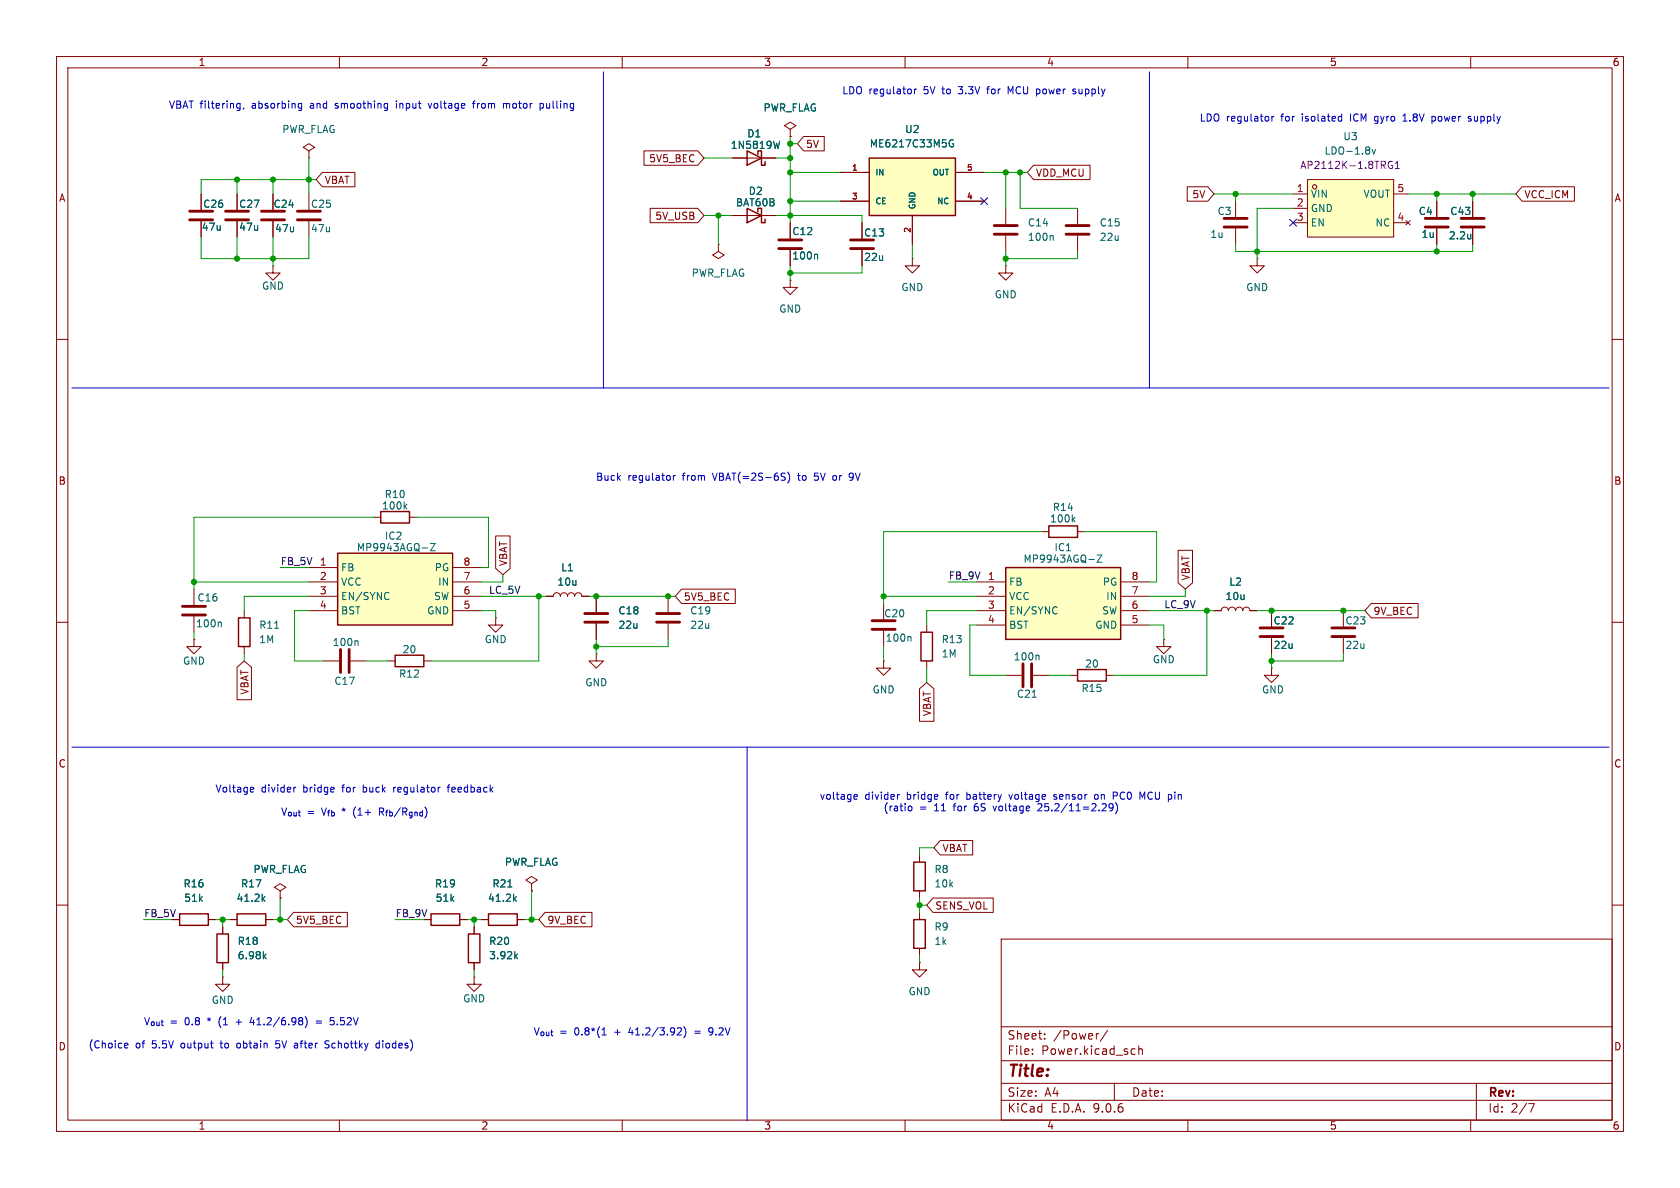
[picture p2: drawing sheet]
<svg xmlns="http://www.w3.org/2000/svg" width="297mm" height="210mm" viewBox="0 0 297 210" stroke-linecap="round" stroke-linejoin="round" font-family="sans-serif">
<g fill="none" stroke="#840000" stroke-width=".18">
<path d="M10 10h277v190h-277zM12 12h273v186h-273zM60 10v2M110 10v2M160 10v2M210 10v2M260 10v2M41.9 34.3v2.8M41.9 39.1v2.8M54.6 26.7l1-.7-1-.6-1 .6 1 .7v1.2M54.6 27.9h.1M129.5 38.1h7.7"/>
<path d="M260.3 35.6v2.8M127 43.2v1.3l1 .6-1 .6-1-.6 1-.6M127 43.2h.1M260.3 40.4v2.8M10 60h2M285 60h2M10 110h2M57.1 116.8h2.8M62 116.8h2.8M96.5 105.4h1.3a.64 .64 0 0 1 .6-.6 .64 .64 0 0 1 .7 .6 .64 .64 0 0 1 .6-.6 .64 .64 0 0 1 .6 .6 .64 .64 0 0 1 .7-.6 .64 .64 0 0 1 .6 .6 .64 .64 0 0 1 .6-.6 .64 .64 0 0 1 .7 .6h1.2M163.8 110.5v1.3M163.8 116.8v1.3"/>
<path d="M177.8 119.4h2.8M182.6 119.4h2.8M189.2 119.4h1.3M195.6 119.4h1.2M214.6 108h1.3a.64 .64 0 0 1 .6-.7 .64 .64 0 0 1 .7 .7 .64 .64 0 0 1 .6-.7 .64 .64 0 0 1 .6 .7 .64 .64 0 0 1 .7-.7 .64 .64 0 0 1 .6 .7 .64 .64 0 0 1 .6-.7 .64 .64 0 0 1 .7 .7h1.2M224.8 108v2.7M224.8 112.8v2.8M237.5 108v2.7M237.5 112.8v2.8M285 110h2M162.6 151.1v1.3M162.6 157.5v1.3"/>
<path d="M10 160h2M177 166h108v32h-108zM285 160h2M60 198v2M110 198v2M160 198v2M177 194.5h108M177 191.5h108M177 187.5h108M177 181.5h108M182.5 186.3v.1M182.5 185.5v.1"/>
<path d="M184.7 183.6v.1M184.7 182.8v.1M194.2 182.7l-.2 .1M195.8 182.1l-1.3 2M197 191.5v3M200.2 185.4l.5 .1M200.7 186.3l-.5 .1M201.3 185.5l.2-.1 .4 .1 .1 .9M201.3 184.9v1.5M210 198v2M260 198v2M261 191.5v6.5"/>
<path d="M270.2 195.1h1l-.6 1.5"/>
</g>
<path d="M39.9 37.3h4M39.9 38.9h4M258.3 38.6h4.1M258.3 40.1h4.1M60.2 114.8v4.1M61.7 114.8v4.1M180.8 117.3v4.1M182.4 117.3v4.1M222.8 111h4M222.8 112.5h4M235.5 111h4M235.5 112.5h4" fill="none" stroke="#840000" stroke-width=".51"/>
<path d="M132.1 36.8l2.5 1.3-2.5 1.3zM134 37.5v-.7h.6v2.6h.7v-.7M162.8 111.8h2v5h-2zM190.5 118.4h5.1v2h-5.1zM161.5 152.4h2.1v5.1h-2.1z" fill="none" stroke="#840000" stroke-width=".25"/>
<path d="M260 41.4v.8M260 42.1v.1M63.1 113.3l.2 .2v.6M183.5 115.8l.2 .2v.7M182.5 123.3h.7" fill="none" stroke="#006464" stroke-width=".18"/>
<path d="M231.1 31.8h15.3v10.1h-15.3z" fill="#ffffc2"/>
<g fill="none" stroke="#840000" stroke-width=".18">
<path d="M218.4 35.6v2.8M228.6 34.3h2.5M228.6 36.8h2.5M228.6 39.4h2.5M231.1 31.8h15.3v10.1h-15.3zM246.4 34.3h2.5M246.4 39.4h2.5M248.5 39l.8 .8M249.3 39l-.8 .8M218.4 40.4v2.8M66 91.4h1.3M72.4 91.4h1.3"/>
<circle cx="232.4" cy="33" r=".38"/>
</g>
<path d="M242.6 26.4l.3 .8 .3-.8M71.6 89.5l.3 .5M71.9 89.1l-.4 .5" fill="none" stroke="#006464" stroke-width=".18"/>
<path d="M246.1 28.6a.59 .59 0 0 0-.7 .6 .59 .59 0 0 0 .7 .5l.1-.5h-.2M246.7 29.8h.7M246.7 28.9l.3-.4v1.3" fill="none" stroke="#840084" stroke-width=".18"/>
<path d="M216.4 38.6h4.1M216.4 40.1h4.1" fill="none" stroke="#840000" stroke-width=".51"/>
<path d="M67.3 90.4h5.1v2.1h-5.1z" fill="none" stroke="#840000" stroke-width=".25"/>
<path d="M59.7 97.8h20.3v12.7h-20.3z" fill="#ffffc2"/>
<path d="M132.1 26.7l2.5 1.2-2.5 1.3zM134 27.3v-.6h.6v2.5h.7v-.6M59.7 97.8h20.3v12.7h-20.3zM42.2 109.2h2v5.1h-2zM38.4 165.1h2v5.1h-2zM82.8 165.1h2v5.1h-2zM86.4 161.5h5v2.1h-5zM161.5 162.6h2.1v5h-2.1z" fill="none" stroke="#840000" stroke-width=".25"/>
<g fill="none" stroke="#840000" stroke-width=".18">
<path d="M35.6 34.3v2.8M35.6 39.1v2.8M48.3 34.3v2.8M48.3 39.1v2.8M54.6 34.3v2.8M54.6 39.1v2.8M129.5 27.9h7.7M139.7 22.9l1-.7-1-.6-1 .6 1 .7v1.2M139.7 24.1h.1M139.7 39.4v2.8M152.4 39.4v2.8M177.8 36.8v2.8"/>
<path d="M190.5 36.8v2.8M254 35.6v2.8M48.3 47v1.3h1.2l-1.2 1.2-1.3-1.2h1.3M48.3 47h.1M139.7 49.5v1.3h1.3l-1.3 1.3-1.3-1.3h1.3M139.7 49.5h.1M139.7 44.2v2.8M152.4 44.2v2.8M161.3 45.7v1.3h1.3l-1.3 1.3-1.3-1.3h1.3M161.3 45.7h.1M177.8 41.7v2.8M190.5 41.7v2.8"/>
<path d="M222.2 45.7v1.3h1.3l-1.3 1.3-1.2-1.3h1.2M222.2 45.7h.1M254 40.4v2.8M34.3 104.1v2.8M34.3 109v2.8M43.2 108v1.2M43.2 114.3v1.3M54.6 100.3h5.1M54.6 102.9h5.1M54.6 105.4h5.1M54.6 108h5.1M80 100.3h5.1"/>
<path d="M80 102.9h5.1M80 105.4h5.1M80 108h5.1M87.6 109.2v1.3h1.3l-1.3 1.3-1.2-1.3h1.2M87.6 109.2h.1M105.4 115.6v1.2h1.3l-1.3 1.3-1.3-1.3h1.3M105.4 115.6h.1M156.2 116.8v1.3h1.3l-1.3 1.3-1.3-1.3h1.3M156.2 116.8h.1M156.2 106.7v2.8M156.2 111.5v2.8M224.8 118.1v1.3h1.3l-1.3 1.3-1.3-1.3h1.3"/>
<path d="M224.8 118.1h.1M94 156.2l1-.6-1-.7-1 .7 1 .6v1.3M94 157.5h.1M39.4 172.7v1.3h1.2l-1.2 1.3-1.3-1.3h1.3M39.4 172.7h.1M39.4 163.8v1.3M39.4 170.2v1.3M83.8 172.7v1.3h1.3l-1.3 1.3-1.3-1.3h1.3M83.8 172.7h.1M83.8 163.8v1.3M83.8 170.2v1.3M85.1 162.6h1.3"/>
<path d="M91.4 162.6h1.3M162.6 170.2v1.3h1.2l-1.2 1.2-1.3-1.2h1.3M162.6 170.2h.1M162.6 161.3v1.3M162.6 167.6v1.3"/>
</g>
<g fill="none" stroke="#006464" stroke-width=".18">
<path d="M137.8 25l-.3 1.2M144.4 44.9l.1 .2v.7M186 41.6l.2 .2v.7M76.1 96.1h.8l-.8 1.3h.8M38.9 110l.2 .2v.6M48.6 111.1h.7M68.5 104.7l.3 .1M68.8 105.9l-.3 .1M160.9 112.5l.2 .2v.7M89.8 156.8h.7M90.9 158.8l.4 .5M91.3 158.5l-.5 .5"/>
<path d="M46.7 169l.3 .5M47 168.6l-.4 .5M91.1 169l.4 .5M91.5 168.6l-.5 .5"/>
</g>
<g fill="none" stroke="#840000" stroke-width=".51">
<path d="M33.5 37.3h4.1M33.5 38.9h4.1M46.2 37.3h4.1M46.2 38.9h4.1M52.6 37.3h4M52.6 38.9h4M175.8 39.9h4M188.5 39.9h4M252 38.6h4M137.7 42.4h4M137.7 43.9h4M150.4 42.4h4"/>
<path d="M150.4 43.9h4M175.8 41.4h4M188.5 41.4h4M252 40.1h4M32.3 108.7h4M32.3 107.2h4M154.2 111.3h4M154.2 109.7h4"/>
</g>
<path d="M153.7 27.9h15.2v10.2h-15.2z" fill="#ffffc2"/>
<path d="M153.7 27.9h15.2v10.2h-15.2z" fill="none" stroke="#840000" stroke-width=".25"/>
<path d="M148.6 35.6h5.1M148.6 30.5h5.1M161.3 38.1v5.1M168.9 35.6h5.1M168.9 30.5h5.1M105.4 105.4v2.8M105.4 110.2v2.8" fill="none" stroke="#840000" stroke-width=".18"/>
<path d="M167.8 25.4l.1 .4 .3 .2 .4-.1v-.5h-.3M168.5 24.8h-.5l-.2 .5" fill="none" stroke="#006464" stroke-width=".18"/>
<path d="M103.4 108.5h4M103.4 110h4" fill="none" stroke="#840000" stroke-width=".51"/>
<path d="M177.8 100.3h20.3v12.7h-20.3z" fill="#ffffc2"/>
<path d="M185.4 93h5.1v2h-5.1zM69.8 115.8h5.1v2.1h-5.1zM177.8 100.3h20.3v12.7h-20.3zM31.7 161.5h5.1v2.1h-5.1zM41.9 161.5h5.1v2.1h-5.1zM76.2 161.5h5.1v2.1h-5.1z" fill="none" stroke="#840000" stroke-width=".25"/>
<g fill="none" stroke="#840000" stroke-width=".18">
<path d="M35.6 34.3v2.8M35.6 39.1v2.8M41.9 34.3v2.8M41.9 39.1v2.8M48.3 34.3v2.8M48.3 39.1v2.8M57 30.5h5.7v2.5h-5.7l-1.1-1.2zM113.9 26.7h9.4l1.2 1.2-1.2 1.3h-9.4zM114.9 36.8h8.4l1.2 1.3-1.2 1.3h-8.4zM129.5 38.1h2.6M129.5 27.9h2.6M134.6 38.1h2.6"/>
<path d="M134.6 27.9h2.6M139.7 24.1h.1M139.7 39.4v2.8M142.1 24.1h3.6v2.6h-3.6l-1.1-1.3zM148.6 35.6h5.1M148.6 30.5h5.1M152.4 39.4v2.8M161.3 38.1v5.1M168.9 35.6h5.1M168.9 30.5h5.1M182.7 29.2h10v2.6h-10l-1.1-1.3zM209.9 33h3.6l1.1 1.3-1.1 1.3h-3.6z"/>
<path d="M254 35.6v2.8M260.3 35.6v2.8M269.1 33h9.2v2.6h-9.2l-1.1-1.3zM139.7 44.2v2.8M152.4 44.2v2.8M177.8 47v1.3h1.3l-1.3 1.2-1.3-1.2h1.3M177.8 47h.1M254 40.4v2.8M260.3 40.4v2.8M87.6 94.7h2.6v5.8l-1.3 1.1-1.3-1.1zM184.1 94h1.3M190.5 94h1.3"/>
<path d="M208.3 97.3h2.5v5.7l-1.3 1.1-1.2-1.1zM34.3 113v1.3h1.3l-1.3 1.3-1.3-1.3h1.3M34.3 113h.1M41.9 118l1.3-1.2 1.3 1.2v5.7h-2.6zM68.6 116.8h1.2M74.9 116.8h1.3M96.5 105.4h1.3M102.9 105.4h1.2M105.4 105.4v2.8M105.4 110.2v2.8M118.1 105.4v2.8M118.1 110.2v2.8"/>
<path d="M120.5 104.1h9.5v2.6h-9.5l-1.1-1.3zM172.7 102.9h5.1M172.7 105.4h5.1M172.7 108h5.1M172.7 110.5h5.1M198.1 102.9h5.1M198.1 105.4h5.1M198.1 108h5.1M198.1 110.5h5.1M205.7 113v1.3h1.3l-1.3 1.3-1.2-1.3h1.2M205.7 113h.1M214.6 108h1.3"/>
<path d="M221 108h1.2M224.8 108v2.7M224.8 112.8v2.8M242.4 106.7h8.3v2.5h-8.3l-1.1-1.2zM162.6 121.8l1.2-1.1 1.3 1.1v5.7h-2.5zM49.5 157.5l1-.7-1-.6-1 .6 1 .7v1.3M49.5 158.8h.1M94 157.5h.1M164.9 158.7h10.7v2.6h-10.7l-1.1-1.3zM166.2 148.6h5.8v2.5h-5.8l-1.1-1.2zM30.5 162.6h1.2M36.8 162.6h1.3"/>
<path d="M39.4 163.8v1.3M39.4 170.2v1.3M40.6 162.6h1.3M47 162.6h1.3M51.9 161.3h9.5v2.5h-9.5l-1.1-1.2zM74.9 162.6h1.3M81.3 162.6h1.2M83.8 163.8v1.3M83.8 170.2v1.3M85.1 162.6h1.3M91.4 162.6h1.3M96.4 161.3h8.3v2.5h-8.3l-1.2-1.2z"/>
</g>
<g fill="none" stroke="#006464" stroke-width=".18">
<path d="M137.8 25l-.3 1.2M167.8 25.4l.1 .4 .3 .2 .4-.1v-.5h-.3M168.5 24.8h-.5l-.2 .5M144.4 44.9l.1 .2v.7M260 41.4v.8M260 42.1v.1M189.7 91.8l.3 .5M190 91.4l-.4 .5M193.9 98.1h.9l-.9 1.3h.9M186.6 107.3l.3 .1M186.9 108.4l-.3 .1M46.5 158.8l.3 .5"/>
<path d="M46.8 158.5l-.4 .5M89.8 156.8h.7M90.9 158.8l.4 .5M91.3 158.5l-.5 .5M46.7 169l.3 .5M47 168.6l-.4 .5M91.1 169l.4 .5M91.5 168.6l-.5 .5"/>
</g>
<path d="M116.1 108.5h4M116.1 110h4" fill="none" stroke="#840000" stroke-width=".51"/>
<g fill="none" stroke="#0000c2" stroke-width=".18">
<path d="M42 19.1h.4M42 18.3h.4M42.4 18.3v1l-.2 .2h-.3M43.1 19.1l-.1 .2M52.8 19.1h.5M52.8 18.3h.5M53.3 18.3v1l-.1 .2h-.3M68.4 18.3h.1M68.5 18.3v1l-.1 .2M68.5 19.1h-.1M70.1 17.9v.1M70.1 18.3v.8"/>
<path d="M75.7 18.3l.3 .8 .3-.8M83.5 18.3h.5M84 17.9l-.3 .1v1.1M89 18.4l.4-.1 .2 .2M89 18.3v.8M89.6 18.5v.6M89.7 18.3l-.1 .2M95.5 18.3h.3l.3 .2-.1 .6h-.5M95.5 18.3v1.2M106.7 12.7v55.9M161.7 15.7v.9M162 15.7l-.3 .3"/>
<path d="M174.4 15.7h.5M174.7 15.4l-.1 1.2M178.7 16.2l-.5-.9v1.3M189.7 16l.5 .3-.2 .3-.3-.1M190.1 15.8l-.3-.1-.1 .2M203.2 12.7v55.9M224.9 20.6v.8M225.2 20.6l-.3 .2M236.8 20.6h.4M237.2 20.1v1.3M237.2 21.4h-.4M243.1 21.8h.1"/>
<path d="M243.2 20.6l-.2 .2v.4l.2 .2M248 21.4h.7M248 20.5l.4-.4v1.3M253.2 20.6h.3l.2 .1M253.2 20.6v1.2M253.7 21.3l-.2 .1h-.3M259.6 20.8l.5 .4-.2 .2h-.3M260 20.6h-.3l-.1 .1M12.7 68.6h271.8M119 84.1v.8M119.4 84.1l-.4 .2M138.3 84.2l.4 .2 .1 .3-.2 .2h-.3"/>
<path d="M138.3 83.6l.5 .1M139.2 83.5a1.46 1.46 0 0 1 0 1.9M144 84.8l.1 .1M144.6 83.6h-.6v.6l.1-.1M147.3 84.8l.3 .1M147.6 84.1h-.3M150.2 83.7h.5M150.2 84.4h.5M150.7 84.8l-.5 .1M12.7 132.1h271.8M44.4 139.2h.4l.1 .3-.6 .1M44.8 140h-.4"/>
<path d="M52.3 139.2l-.3 .1M69.6 139.2v.8M69.8 139.2l-.2 .2M77.7 139.2h.1M79 139.2h.5M79.5 138.7l-.3 .2v1.1M132.1 132.1v66M67.1 143.5h.5M67.6 142.8h-.5v1.3M151 141.2h.5M151 140.5l.4-.1 .2 .3-.6 .2M159 140.4l-.3 .2"/>
<path d="M161.1 142.6l.1 .1v.5l-.2 .1h-.3M175.6 142.5l.3 .8M178.4 140.4l.3 .9M184.1 142.6l-.7 .7h.8M186.3 141.2l.4 .1M186.7 140.4l-.4 .2 .1 .2 .3 .1M194 140.5l-.3-.1-.2 .3v.5l.2 .1 .3-.1M196.1 142.2v.4l.1 .2 .3 .1 .3-.3M196.7 142.2a.84 .84 0 0 1-.3 1.1h-.2M196.8 140h.5l.2 .3-.1 .3-.6 .1M197.2 141.9a1.46 1.46 0 0 1 0 1.9M202 140.9l.4-.9v1.3"/>
<path d="M44.5 179.8l-.3 .9h.8M53.9 179.7a1.46 1.46 0 0 1 0 1.9M59 179.9h-.6v.6M22.2 184.4l.4 .1v.2l-.6 .1M22.6 185.2l-.4 .1M41.7 180.7h1M42 184.5l-.2 .1 .2 .6M48.7 185.1l.5 .2M49.4 184h-.6l-.1 .6 .5-.1M52.2 184.4l.4 .1M52.6 185.2l-.4 .1M52.6 184.7l-.4 .1"/>
<path d="M55.9 180.5h.9M55.9 180.9h.9M58.2 184h-.5l-.2 .1v.4l.6 .2 .1 .3-.3 .3-.4-.1M58.4 180.4h.4l.3 .2M59.1 180.9l-.3 .3-.4-.1M67.1 184.5l-.4-.1-.2 .2 .1 .6h.5M67.1 184v1.3M106.4 183h.8M106.6 182l.2-.3v1.3M119.9 181.7h.4l.2 .3-.8 1h.8M120.9 181.5a1.46 1.46 0 0 1 0 1.9M122.8 182.3h1"/>
<path d="M122.8 182.7h1M125.4 183h.3M125.8 181.7h-.3l-.2 .2 .1 .5 .4 .1"/>
</g>
<g fill="none" stroke="#009600" stroke-width=".18">
<path d="M41.9 31.8v2.5M48.3 31.8v2.5M54.6 27.9v6.4M55.9 31.8h-20.3v2.5M124.5 38.1h5M124.5 27.9h5M127 38.1v5.1M137.2 38.1h15.2v1.3M137.2 27.9h2.5M139.7 24.1v15.3M139.7 35.6h8.9M139.7 30.5h8.9"/>
<path d="M139.7 25.4h1.3M174 30.5h7.6M177.8 30.5v6.3M180.3 30.5v6.3h10.2M214.6 34.3h14M218.4 34.3v1.3M228.6 36.8h-6.4v8.9M248.9 34.3h19.1M254 34.3v1.3M260.3 34.3v1.3M35.6 41.9v3.8h19v-3.8M41.9 41.9v3.8"/>
<path d="M48.3 41.9v5.1M139.7 47v2.5M152.4 47v1.3h-12.7M161.3 43.2v2.5M177.8 44.5v2.5M190.5 44.5v1.2h-12.7M218.4 43.2v1.3h41.9v-1.3M254 43.2v1.3M66 91.4h-31.7v12.7M73.7 91.4h12.7v8.9h-1.3M184.1 94h-27.9v12.7M191.8 94h12.7v8.9h-1.3"/>
<path d="M34.3 111.8v1.2M34.3 102.9h20.3M43.2 115.6v1.2M49.5 100.3h5.1M54.6 105.4h-11.4v2.6M54.6 108h-2.5v8.8h5M64.8 116.8h3.8M85.1 105.4h11.4M85.1 108h2.5v1.2M88.9 101.6v1.3h-3.8M95.2 105.4v11.4h-19M104.1 105.4h15.3"/>
<path d="M105.4 113v2.6M118.1 113v1.3h-12.7M156.2 105.4h16.5M156.2 114.3v2.5M163.8 118.1v2.6M167.6 102.9h5.1M172.7 108h-8.9v2.5M172.7 110.5h-1.3v8.9h6.4M185.4 119.4h3.8M203.2 108h11.4M203.2 110.5h2.5v2.5M209.5 104.1v1.3h-6.3"/>
<path d="M213.4 108v11.4h-16.6M222.2 108h19.1M224.8 115.6v2.5M237.5 115.6v1.2h-12.7M49.5 158.8v3.8M94 157.5v5.1M162.6 158.8v2.5M165.1 149.9h-2.5v1.2M25.4 162.6h5.1M38.1 162.6h2.5M39.4 162.6v1.2M39.4 171.5v1.2"/>
<path d="M48.3 162.6h2.5M69.8 162.6h5.1M82.5 162.6h2.6M83.8 162.6v1.2M83.8 171.5v1.2M92.7 162.6h2.5M162.6 168.9v1.3M162.6 160h1.2"/>
</g>
<path d="M173.4 35l1.2 1.2M174.6 35l-1.2 1.2M228 38.8l1.2 1.2M229.2 38.8l-1.2 1.2" fill="none" stroke="#000084" stroke-width=".18"/>
<g fill="#009600" stroke="#009600" stroke-width=".18">
<circle cx="127" cy="38.1" r=".46"/>
<circle cx="95.2" cy="105.4" r=".46"/>
<circle cx="118.1" cy="105.4" r=".46"/>
<circle cx="54.6" cy="31.8" r=".46"/>
<circle cx="39.4" cy="162.6" r=".46"/>
<circle cx="49.5" cy="162.6" r=".46"/>
<circle cx="83.8" cy="162.6" r=".46"/>
<circle cx="41.9" cy="45.7" r=".46"/>
<circle cx="48.3" cy="45.7" r=".46"/>
<circle cx="41.9" cy="31.8" r=".46"/>
<circle cx="48.3" cy="31.8" r=".46"/>
<circle cx="94" cy="162.6" r=".46"/>
<circle cx="162.6" cy="160" r=".46"/>
<circle cx="139.7" cy="48.3" r=".46"/>
<circle cx="139.7" cy="35.6" r=".46"/>
<circle cx="139.7" cy="30.5" r=".46"/>
<circle cx="139.7" cy="27.9" r=".46"/>
<circle cx="177.8" cy="30.5" r=".46"/>
<circle cx="139.7" cy="25.4" r=".46"/>
<circle cx="139.7" cy="38.1" r=".46"/>
<circle cx="177.8" cy="45.7" r=".46"/>
<circle cx="180.3" cy="30.5" r=".46"/>
<circle cx="254" cy="44.5" r=".46"/>
<circle cx="254" cy="34.3" r=".46"/>
<circle cx="260.3" cy="34.3" r=".46"/>
<circle cx="222.2" cy="44.5" r=".46"/>
<circle cx="218.4" cy="34.3" r=".46"/>
<circle cx="34.3" cy="102.9" r=".46"/>
<circle cx="156.2" cy="105.4" r=".46"/>
<circle cx="105.4" cy="114.3" r=".46"/>
<circle cx="105.4" cy="105.4" r=".46"/>
<circle cx="237.5" cy="108" r=".46"/>
<circle cx="224.8" cy="108" r=".46"/>
<circle cx="224.8" cy="116.8" r=".46"/>
<circle cx="213.4" cy="108" r=".46"/>
</g>
<text font-size="2.8" fill="#840000" x="178" y="190.9">Title:</text>
<g font-size="2.1" fill="#840000">
<text x="178" y="184">Sheet:</text>
<text x="186.2" y="184">/Power/</text>
<text x="178" y="186.7">File:</text>
<text x="184.1" y="186.7">Power.kicad_sch</text>
<text x="178" y="196.9">KiCad</text>
<text x="178" y="194.1">Size:</text>
<text x="184.7" y="194.1">A4</text>
<text x="185.7" y="196.9">E.D.A.</text>
<text x="193.3" y="196.9">9.0.6</text>
<text x="200" y="194.1">Date:</text>
<text x="263" y="194.3">Rev:</text>
<text x="263" y="196.9">Id:</text>
<text x="267.1" y="196.9">2/7</text>
</g>
<g font-size="1.8" fill="#840000">
<text x="35" y="11.9">1</text>
<text x="85" y="11.9">2</text>
<text x="135" y="11.9">3</text>
<text x="185" y="11.9">4</text>
<text x="235" y="11.9">5</text>
<text x="285" y="11.9">6</text>
<text x="114.7" y="28.9">5V5_BEC</text>
<text x="142.4" y="26.4">5V</text>
<text x="10.3" y="35.9">A</text>
<text x="57.3" y="32.7">VBAT</text>
<text x="183" y="31.4">VDD_MCU</text>
<text x="210.7" y="35.2">5V</text>
<text x="269.4" y="35.2">VCC_ICM</text>
<text x="285.3" y="35.9">A</text>
<text x="115.8" y="39.1">5V_USB</text>
<text x="10.3" y="85.9">B</text>
<text x="285.3" y="85.9">B</text>
<text x="89.9" y="100.2" transform="rotate(-90 89.9 100.2)">VBAT</text>
<text x="120.8" y="106.4">5V5_BEC</text>
<text x="210.5" y="102.7" transform="rotate(-90 210.5 102.7)">VBAT</text>
<text x="242.7" y="108.9">9V_BEC</text>
<text x="44.1" y="122.9" transform="rotate(-90 44.1 122.9)">VBAT</text>
<text x="164.8" y="126.7" transform="rotate(-90 164.8 126.7)">VBAT</text>
<text x="10.3" y="135.9">C</text>
<text x="285.3" y="135.9">C</text>
<text x="166.5" y="150.8">VBAT</text>
<text x="165.3" y="161">SENS_VOL</text>
<text x="52.2" y="163.5">5V5_BEC</text>
<text x="96.7" y="163.5">9V_BEC</text>
<text x="10.3" y="185.9">D</text>
<text x="285.3" y="185.9">D</text>
<text x="35" y="199.9">1</text>
<text x="85" y="199.9">2</text>
<text x="135" y="199.9">3</text>
<text x="185" y="199.9">4</text>
<text x="235" y="199.9">5</text>
<text x="285" y="199.9">6</text>
</g>
<g font-size="1.8" fill="#0000c2">
<text x="148.8" y="16.9">LDO regulator</text>
<text x="163.4" y="16.9">5V</text>
<text x="166.9" y="16.9">to</text>
<text x="169.9" y="16.9">3.3V</text>
<text x="175.2" y="16.9">for</text>
<text x="179" y="16.9">MCU power</text>
<text x="190.9" y="16.9">supply</text>
<text x="29.8" y="19.4">VBAT filtering,</text>
<text x="44.6" y="19.4">absorbing</text>
<text x="55.1" y="19.4">and</text>
<text x="59.7" y="19.4">smoothing</text>
<text x="70.7" y="19.4">input</text>
<text x="76.6" y="19.4">voltage</text>
<text x="84.7" y="19.4">from</text>
<text x="90.2" y="19.4">motor</text>
<text x="96.9" y="19.4">pulling</text>
<text x="212" y="21.7">LDO regulator</text>
<text x="226.6" y="21.7">for</text>
<text x="230.4" y="21.7">isolated</text>
<text x="239.2" y="21.7">ICM</text>
<text x="243.7" y="21.7">gyro</text>
<text x="248.9" y="21.7">1.8V</text>
<text x="254.2" y="21.7">power</text>
<text x="260.8" y="21.7">supply</text>
<text x="105.3" y="85.2">Buck</text>
<text x="111" y="85.2">regulator</text>
<text x="120.8" y="85.2">from</text>
<text x="126.3" y="85.2">VBAT(=2S-6S)</text>
<text x="141.6" y="85.2">to</text>
<text x="144.6" y="85.2">5V</text>
<text x="148.1" y="85.2">or</text>
<text x="151.2" y="85.2">9V</text>
<text x="38" y="140.3">Voltage</text>
<text x="46.2" y="140.3">divider</text>
<text x="53.7" y="140.3">bridge</text>
<text x="60.8" y="140.3">for</text>
<text x="64.6" y="140.3">buck</text>
<text x="70.2" y="140.3">regulator</text>
<text x="80" y="140.3">feedback</text>
<text x="144.8" y="141.6">voltage</text>
<text x="152.9" y="141.6">divider</text>
<text x="156.1" y="143.6">(ratio</text>
<text x="160.4" y="141.6">bridge</text>
<text x="162.5" y="143.6">=</text>
<text x="165.3" y="143.6">11</text>
<text x="167.5" y="141.6">for</text>
<text x="168.9" y="143.6">for</text>
<text x="171.3" y="141.6">battery</text>
<text x="172.7" y="143.6">6S</text>
<text x="176.3" y="143.6">voltage</text>
<text x="179.1" y="141.6">voltage</text>
<text x="184.4" y="143.6">25.2/11=2.29)</text>
<text x="187.2" y="141.6">sensor</text>
<text x="194.6" y="141.6">on</text>
<text x="198" y="141.6">PC0</text>
<text x="203" y="141.6">MCU pin</text>
<text x="49.6" y="144.4">V_{out}</text>
<text x="54.3" y="144.4">=</text>
<text x="57" y="144.4">V_{fb} (1+</text>
<text x="60.8" y="144.4">*</text>
<text x="67.7" y="144.4">R_{fb}/R_{gnd})</text>
<text x="15.6" y="185.5">(Choice</text>
<text x="23.9" y="185.5">of</text>
<text x="25.4" y="181.4">V_{out}</text>
<text x="27" y="185.5">5.5V</text>
<text x="30" y="181.4">=</text>
<text x="32.3" y="185.5">output</text>
<text x="32.8" y="181.4">0.8</text>
<text x="37" y="181.4">*</text>
<text x="39.1" y="181.4">(1</text>
<text x="39.5" y="185.5">to</text>
<text x="42.3" y="181.4">+</text>
<text x="42.5" y="185.5">obtain</text>
<text x="45.1" y="181.4">41.2/6.98)</text>
<text x="49.6" y="185.5">5V</text>
<text x="53.1" y="185.5">after</text>
<text x="56.9" y="181.4">=</text>
<text x="58.7" y="185.5">Schottky</text>
<text x="59.6" y="181.4">5.52V</text>
<text x="67.9" y="185.5">diodes)</text>
<text x="94.2" y="183.2">V_{out}</text>
<text x="98.9" y="183.2">=</text>
<text x="101.7" y="183.2">0.8*(1</text>
<text x="108.9" y="183.2">+</text>
<text x="111.6" y="183.2">41.2/3.92)</text>
<text x="126.2" y="183.2">9.2V</text>
</g>
<g font-size="1.8" fill="#006464">
<text x="49.8" y="23.7">PWR_FLAG</text>
<text x="134.9" y="19.9">PWR_FLAG</text>
<text x="159.9" y="23.7">U2</text>
<text x="129.1" y="26.5">1N5819W</text>
<text x="132" y="24.5">D1</text>
<text x="153.7" y="26.3">ME6217C33M5G</text>
<text x="234.1" y="27.5">LDO-1.8v</text>
<text x="237.4" y="25">U3</text>
<text x="132.3" y="34.6">D2</text>
<text x="231.6" y="35.2">VIN</text>
<text x="241" y="35.2">VOUT</text>
<text x="35.6" y="41">47u</text>
<text x="35.8" y="36.9">C26</text>
<text x="42.2" y="36.9">C27</text>
<text x="42.2" y="41">47u</text>
<text x="48.3" y="36.9">C24</text>
<text x="48.5" y="41.2">47u</text>
<text x="54.9" y="36.9">C25</text>
<text x="54.9" y="41.2">47u</text>
<text x="130" y="36.7">BAT60B</text>
<text x="140" y="41.8">C12</text>
<text x="181.6" y="40.2">C14</text>
<text x="194.3" y="40.2">C15</text>
<text x="215.1" y="38.2">C3</text>
<text x="231.6" y="37.7">GND</text>
<text x="231.6" y="40.2">EN</text>
<text x="243.1" y="40.2">NC</text>
<text x="250.7" y="38.2">C4</text>
<text x="256.3" y="38.2">C43</text>
<text x="140" y="46.1">100n</text>
<text x="152.7" y="42">C13</text>
<text x="152.7" y="46.3">22u</text>
<text x="181.6" y="42.8">100n</text>
<text x="194.3" y="42.8">22u</text>
<text x="213.9" y="42.3">1u</text>
<text x="251.2" y="42.3">1u</text>
<text x="256" y="42.5">2.2u</text>
<text x="46.2" y="51.4">GND</text>
<text x="122.2" y="49.1">PWR_FLAG</text>
<text x="159.3" y="51.7">GND</text>
<text x="175.8" y="52.9">GND</text>
<text x="220.2" y="51.7">GND</text>
<text x="137.7" y="55.5">GND</text>
<text x="67.9" y="88.2">R10</text>
<text x="67.4" y="90.3">100k</text>
<text x="68" y="95.6">IC2</text>
<text x="185.5" y="92.6">100k</text>
<text x="186" y="90.5">R14</text>
<text x="60.2" y="101.2">FB</text>
<text x="63" y="97.6">MP9943AGQ-Z</text>
<text x="76.8" y="101.2">PG</text>
<text x="99.1" y="101.2">L1</text>
<text x="180.8" y="99.7">MP9943AGQ-Z</text>
<text x="186.3" y="97.6">IC1</text>
<text x="34.8" y="106.5">C16</text>
<text x="60.2" y="103.7">VCC</text>
<text x="60.2" y="106.3">EN/SYNC</text>
<text x="76.6" y="106.3">SW</text>
<text x="77.4" y="103.7">IN</text>
<text x="98.4" y="103.7">10u</text>
<text x="178.3" y="103.7">FB</text>
<text x="178.3" y="106.3">VCC</text>
<text x="194.9" y="103.7">PG</text>
<text x="195.5" y="106.3">IN</text>
<text x="216.6" y="106.3">10u</text>
<text x="217.2" y="103.7">L2</text>
<text x="34.6" y="111.1">100n</text>
<text x="45.7" y="113.9">1M</text>
<text x="45.7" y="111.4">R11</text>
<text x="60.2" y="108.8">BST</text>
<text x="75.4" y="108.8">GND</text>
<text x="85.6" y="113.9">GND</text>
<text x="109.2" y="108.8">C18</text>
<text x="109.2" y="111.4">22u</text>
<text x="121.9" y="108.8">C19</text>
<text x="121.9" y="111.4">22u</text>
<text x="156.2" y="109.3">C20</text>
<text x="156.5" y="113.6">100n</text>
<text x="166.4" y="113.9">R13</text>
<text x="178.3" y="108.8">EN/SYNC</text>
<text x="178.3" y="111.4">BST</text>
<text x="193.5" y="111.4">GND</text>
<text x="194.7" y="108.8">SW</text>
<text x="225.1" y="110.6">C22</text>
<text x="237.8" y="110.6">C23</text>
<text x="32.3" y="117.7">GND</text>
<text x="58.7" y="114.4">100n</text>
<text x="70.4" y="120">R12</text>
<text x="71.1" y="115.7">20</text>
<text x="166.4" y="116.4">1M</text>
<text x="179.1" y="116.9">100n</text>
<text x="191.7" y="118.2">20</text>
<text x="203.7" y="117.4">GND</text>
<text x="225.1" y="114.9">22u</text>
<text x="237.8" y="114.9">22u</text>
<text x="59" y="121.3">C17</text>
<text x="103.4" y="121.5">GND</text>
<text x="154.2" y="122.8">GND</text>
<text x="179.7" y="123.5">C21</text>
<text x="191.1" y="122.5">R15</text>
<text x="223" y="122.8">GND</text>
<text x="44.7" y="154.5">PWR_FLAG</text>
<text x="89.2" y="153.3">PWR_FLAG</text>
<text x="165.1" y="154.5">R8</text>
<text x="32.3" y="157.1">R16</text>
<text x="32.5" y="159.6">51k</text>
<text x="41.7" y="159.6">41.2k</text>
<text x="42.5" y="157.1">R17</text>
<text x="76.8" y="157.1">R19</text>
<text x="76.9" y="159.6">51k</text>
<text x="86.2" y="159.6">41.2k</text>
<text x="87" y="157.1">R21</text>
<text x="165.1" y="157.1">10k</text>
<text x="41.9" y="167.2">R18</text>
<text x="86.4" y="167.2">R20</text>
<text x="165.1" y="164.7">R9</text>
<text x="165.1" y="167.2">1k</text>
<text x="41.9" y="169.8">6.98k</text>
<text x="86.4" y="169.8">3.92k</text>
<text x="37.3" y="177.6">GND</text>
<text x="81.8" y="177.4">GND</text>
<text x="160.5" y="176.1">GND</text>
</g>
<g font-size="1.8" fill="#a90000">
<text x="229.2" y="34">1</text>
<text x="246.9" y="34">5</text>
<text x="229.2" y="36.6">2</text>
<text x="229.2" y="39.1">3</text>
<text x="246.9" y="39.1">4</text>
<text x="56.4" y="100.1">1</text>
<text x="81.8" y="100.1">8</text>
<text x="56.4" y="102.6">2</text>
<text x="56.4" y="105.2">3</text>
<text x="56.4" y="107.7">4</text>
<text x="81.8" y="102.6">7</text>
<text x="81.8" y="105.2">6</text>
<text x="81.8" y="107.7">5</text>
<text x="174.6" y="102.6">1</text>
<text x="174.6" y="105.2">2</text>
<text x="174.6" y="107.7">3</text>
<text x="200" y="102.6">8</text>
<text x="200" y="105.2">7</text>
<text x="200" y="107.7">6</text>
<text x="174.6" y="110.2">4</text>
<text x="200" y="110.2">5</text>
</g>
<text font-size="1.8" fill="#840084" x="229.8" y="30.1">AP2112K-1.8TRG1</text>
<g font-size="1.8" fill="#0f0f0f">
<text x="49.5" y="100">FB_5V</text>
<text x="86.4" y="105.1">LC_5V</text>
<text x="167.6" y="102.5">FB_9V</text>
<text x="205.7" y="107.6">LC_9V</text>
<text x="25.4" y="162.2">FB_5V</text>
<text x="69.8" y="162.2">FB_9V</text>
</g>
<g font-size="1.4" fill="#a90000">
<text x="150.5" y="30.2">1</text>
<text x="150.5" y="35.3">3</text>
<text x="170.8" y="35.3">4</text>
<text x="170.8" y="30.2">5</text>
<text x="161" y="41.3" transform="rotate(-90 161 41.3)">2</text>
</g>
<g font-size="1.4" fill="#006464">
<text x="154.7" y="31.2">IN</text>
<text x="164.7" y="31.2">OUT</text>
<text x="154.7" y="36.3">CE</text>
<text x="162" y="37.1" transform="rotate(-90 162 37.1)">GND</text>
<text x="165.6" y="36.3">NC</text>
</g>
</svg>
